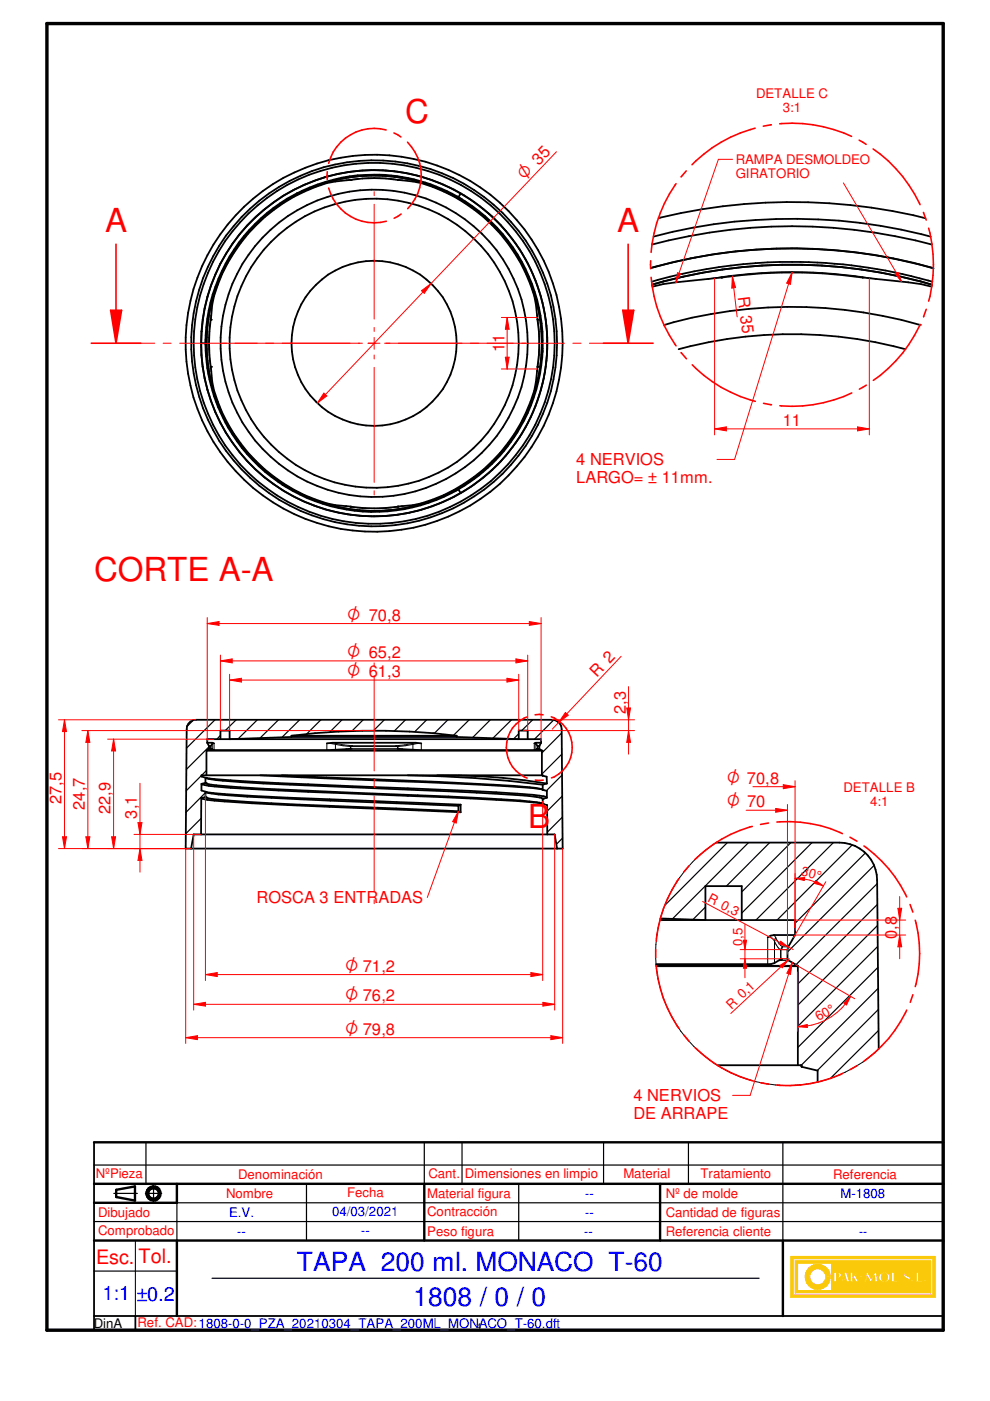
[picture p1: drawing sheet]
<svg xmlns="http://www.w3.org/2000/svg" width="210mm" height="297mm" viewBox="0 0 210 297" stroke-linecap="round" stroke-linejoin="round" font-family="sans-serif">
<path d="M9.9 5h190.1v277h-190.1z" fill="none" stroke="#000" stroke-width=".72"/>
<g fill="none" stroke="#000" stroke-width=".51">
<path d="M19.9 255h17.6M19.9 251h180.1M24.6 252.3v1.5M28.6 251.5v3.1M140 251v12M19.9 263h180.1M166 263v16"/>
<circle cx="32.5" cy="253" r="1.5"/>
<circle cx="32.6" cy="253" r="1.14"/>
</g>
<path d="M19.9 242.2v39.8h180.1v-39.8M19.9 279h180.1M28.7 279v3" fill="none" stroke="#000" stroke-width=".38"/>
<g fill="none" stroke="#000" stroke-width=".25">
<path d="M19.9 247h180.1M19.9 259h180.1M24.1 253h5M30.8 253h3.5M30.9 242.2v8.8M32.6 251.3v3.5M37.5 255v8M65 251v12M98 242.2v8.8M110 251v12M128 242.2v8.8M146 242.2v8.8"/>
<path d="M166 242.2v20.8M19.9 269.5h17.6M45 271h116"/>
</g>
<g fill="#faca0a">
<path d="M167.7 266.4v8.6h30.5v-8.6zM168.1 266.9h29.7v7.7h-29.7z" fill-rule="evenodd"/>
<path d="M168.6 267.3v6.8h28.7v-6.8zM193.1 271.5a.3 .3 0 0 1 .6 0 .3 .3 0 0 1-.6 0zM194.2 269.7h.6v1.9h.8v.2h-1.4zM195.9 271.4l.4-.1v.4l-.3 .1zM169.1 267.8h7.2v5.8h-7.2zM176.8 269.7h.8a.61 .61 0 0 1 .8 .5 .61 .61 0 0 1-.6 .7h-.4v.9h-.6zM179 269.7h.5l.6 2.1h-.6l-.1-.4h-.6l-.2 .4h-.2zM180.3 269.7h.5v.9l.8-.9h.3l-.5 .7 .7 1.4h-.7l-.5-.9-.1 .9h-.5zM182.2 270.6h.8v.2h-.8zM183.7 269.7h.3l.7 1.4 .8-1.4h.3l.3 2.1h-.6l-.1-1.2-.7 1.2h-.2l-.6-1.2-.2 1.2h-.4zM186.4 270.2a1.19 1.19 0 0 1 1.7-.4 1.19 1.19 0 0 1 .3 1.7 1.2 1.2 0 0 1-1.5 .2 1.2 1.2 0 0 1-.5-1.5zM189 269.7h.6v1.9h.8v.2h-1.4zM191.6 270a.73 .73 0 0 1 .8-.3 .73 .73 0 0 1 .6 .6l-.3 .1a.35 .35 0 0 0-.3-.5 .35 .35 0 0 0-.4 .4l.3 .1a.74 .74 0 0 1 .6 1.1 .74 .74 0 0 1-1.2 .1l-.1-.5h.2v.3a.35 .35 0 0 0 .5 .2 .35 .35 0 0 0 .1-.5 .88 .88 0 0 1-.8-1.1z" fill-rule="evenodd"/>
</g>
<g fill="none" stroke="#faca0a" stroke-width=".25">
<path d="M176.8 269.7h.8a.63 .63 0 0 1 .7 .3 .63 .63 0 0 1 0 .8l-.9 .1v.9h-.6zM179 269.7h.5l.6 2.1h-.6l-.1-.4h-.6l-.2 .4h-.2zM180.3 269.7h.5v.9l.8-.9h.3l-.5 .7 .7 1.4h-.7l-.5-.9-.1 .9h-.5zM183.7 269.7h.3l.7 1.4 .8-1.4h.3l.3 2.1h-.6l-.1-1.2-.7 1.2h-.2l-.6-1.2-.2 1.2h-.4zM186.4 270.2a1.19 1.19 0 0 1 1.7-.4 1.19 1.19 0 0 1 .3 1.7 1.2 1.2 0 0 1-1.5 .2 1.2 1.2 0 0 1-.5-1.5zM191.8 271.3h.1M192.2 271.7l-.4-.3v-.3h-.2a.73 .73 0 0 0 .4 .7 .73 .73 0 0 0 .8-.1M192.2 271.7h.1M192.2 269.7l-.4 .2-.2 .4a1.24 1.24 0 0 0 .9 1l.1 .1M192.3 269.7h.1M192.3 269.7l.6 .3 .1 .3-.3 .1a.35 .35 0 0 0-.3-.5 .35 .35 0 0 0-.4 .4l1 .6-.2 .8M192.3 270.4h.1"/>
<path d="M192.6 271.4h.1M192.6 271.4l-.4 .3M192.8 271.7h.1"/>
</g>
<path d="M171.3 269.1a2.65 2.65 0 0 1 2.9-.9 2.65 2.65 0 0 1 1.8 2.4h-.9a1.75 1.75 0 0 0-2.6-1.4 1.75 1.75 0 0 0 0 3 1.75 1.75 0 0 0 2.6-1.4h.9a2.66 2.66 0 0 1-3.6 2.4 2.66 2.66 0 0 1-1.1-4.1z" fill-rule="evenodd" fill="#faca0a"/>
<path d="M171.5 268.9a2.65 2.65 0 0 1 2.8-.7 2.65 2.65 0 0 1 1.7 2.4h-.9a1.74 1.74 0 0 0-2.6-1.4 1.74 1.74 0 0 0 0 3 1.74 1.74 0 0 0 2.6-1.4h.9a2.65 2.65 0 0 1-3.7 2.3 2.65 2.65 0 0 1-.8-4.2z" fill="none" stroke="#faca0a" stroke-width=".25"/>
<path d="M177.4 270l.4 .2v.4l-.3 .2h-.1z" fill-rule="evenodd" fill="#faca0a"/>
<path d="M177.4 270l.4 .2v.4l-.3 .2h-.1z" fill="none" stroke="#faca0a" stroke-width=".25"/>
<path d="M179.1 270.3l.2 .8h-.5z" fill="#faca0a"/>
<path d="M179.1 270.3l.2 .8h-.5z" fill="none" stroke="#faca0a" stroke-width=".25"/>
<path d="M187.1 270.2a.65 .65 0 0 1 .8-.1 .65 .65 0 0 1 .3 .7 .68 .68 0 0 1-.7 .9 .68 .68 0 0 1-.6-.9z" fill-rule="evenodd" fill="#faca0a"/>
<g fill="none" stroke="#faca0a" stroke-width=".25">
<path d="M167.7 266.4h30.5v8.6h-30.5zM168.1 266.9h29.7v7.7h-29.7zM168.6 267.3h28.7v6.8h-28.7zM169.1 267.8h7.2v5.8h-7.2zM182.2 270.6h.8v.2h-.8zM187.2 270l.3-.1a.9 .9 0 0 1 .6 .9 .9 .9 0 0 1-.6 .9 .96 .96 0 0 1-.3-1.7zM189 269.7h.6v1.9h.8v.2h-1.4zM194.2 269.7h.6v1.9h.8v.2h-1.4zM195.9 271.4l.4-.1v.4l-.3 .1z"/>
<circle cx="193.4" cy="271.5" r=".27"/>
</g>
<path d="M19.9 242.2h180.1M24.6 253.8l4 .8M28.6 251.5l-4 .8M37.5 251v4M90 251v12M37.5 263v16" fill="none" stroke="#000" stroke-width=".51"/>
<path d="M37.5 255h162.5M90 242.2v8.8" fill="none" stroke="#000" stroke-width=".25"/>
<path d="M73.4 38.2a36.5 36.5 0 0 1 11.9 0M44.8 66.8a33.5 33.5 0 0 0 0 11.9M113.9 66.8a36.5 36.5 0 0 1 0 11.9M73.4 107.3a33.5 33.5 0 0 0 11.9 0M28.7 263v16" fill="none" stroke="#000" stroke-width=".21"/>
<g fill="none" stroke="#000" stroke-width=".38">
<path d="M69.4 37.4a36.2 36.2 0 0 0-15.3 8.8M71.3 37a36.4 36.4 0 0 1 26.4 4M46.7 55.9a36.2 36.2 0 0 0-3.7 11.9M50.8 49.6a36.2 36.2 0 0 0-5.2 8.7M52.5 47.7l-1.8 2.1-2.8 4.1M56.2 44.3l-1.9 1.6-2 2M57.9 43a36.7 36.7 0 0 1 58.1 28.6 36.7 36.7 0 0 1-56.1 32.3M63.2 40.9l-.4 .2M97.7 41a36.6 36.6 0 0 1 0 63.5M97.7 41l-.5 .8M109.6 54.1a35.6 35.6 0 0 0-53.4-8.3 35.6 35.6 0 0 0 0 54 35.6 35.6 0 0 0 53.4-8.4M109.6 54.1l2.3 4.4"/>
<path d="M111.9 58.5a35.6 35.6 0 0 1 0 28.6M42.7 72.8h.9a35.8 35.8 0 0 1 54-30.8 35.8 35.8 0 0 1-1.2 62.2M42.7 72.8v2.5M42.7 75.3l.7 5M43 77.7a35.9 35.9 0 0 0 2.7 9.7M43 67.8l-.3 2.5v5M43 67.8l-.3 5M43.6 71.8a35.8 35.8 0 0 0 53.6 32l.5 .7M44.7 60.5l-.7 2.4-1 4.9M115.1 74.3l-.1 .5M44 82.6a35 35 0 0 0 5.4 11.3M46.7 89.5a36.3 36.3 0 0 0 11.5 13.2"/>
<path d="M50.7 95.7a36.6 36.6 0 0 0 18.7 12.4M111.9 87.1l-2.3 4.3M59.8 102.7l.3 .2M74.3 107.4a29.1 29.1 0 0 1-16.2-6.3 34.4 34.4 0 0 1-13.1-20.1 46.4 46.4 0 0 1-.3-13.2 29.1 29.1 0 0 1 6.3-16.2 35.6 35.6 0 0 1 18.3-12.8l4.1-.6a37.9 37.9 0 0 1 11.9 0 29 29 0 0 1 15.2 6.2 34.4 34.4 0 0 1 13.1 20.2l.3 2.2a37.9 37.9 0 0 1 0 11.9 28.3 28.3 0 0 1-4.8 13.2 35 35 0 0 1-21.6 15.2l-3.2 .3M74.3 107.4a37 37 0 0 0 10 0M97.7 104.5a36.4 36.4 0 0 1-26.4 4.1"/>
<circle cx="79.3" cy="72.8" r="17.5"/>
<circle cx="79.3" cy="72.8" r="32.6"/>
<circle cx="79.3" cy="72.8" r="40"/>
<circle cx="79.3" cy="72.8" r="38.3"/>
<circle cx="79.3" cy="72.8" r="38.8"/>
<circle cx="79.3" cy="72.8" r="30.7"/>
</g>
<g fill="#000">
<circle cx="74.3" cy="38.1" r=".19"/>
<circle cx="84.3" cy="38.1" r=".19"/>
<circle cx="44.7" cy="67.8" r=".19"/>
<circle cx="44.7" cy="77.8" r=".19"/>
<circle cx="114" cy="77.8" r=".19"/>
<circle cx="114" cy="67.8" r=".19"/>
<circle cx="74.3" cy="107.4" r=".19"/>
<circle cx="84.3" cy="107.4" r=".19"/>
</g>
<path d="M24.6 72.8h8.2M34.6 72.8h1.7M38.1 72.8h16.4M56.3 72.8h1.7M59.8 72.8h16.4M78 72.8h1.7M81.5 72.8h16.5M99.7 72.8h1.8M103.3 72.8h16.4M121.5 72.8h1.7M125 72.8h8.2" fill="none" stroke="#f00" stroke-width=".21"/>
<path d="M24.6 51.8v21h5.2M127.9 72.8h5.3" fill="none" stroke="#f00" stroke-width=".34"/>
<path d="M23.5 65.8h2.3l-1.2 7z" fill="#f00"/>
<path d="M133.2 51.8v21M23.5 65.8h2.3l-1.2 7z" fill="none" stroke="#f00" stroke-width=".34"/>
<path d="M132 65.8h2.4l-1.2 7z" fill="#f00"/>
<path d="M19.3 72.8h5.3M132 65.8h2.4l-1.2 7zM133.2 72.8h5.3" fill="none" stroke="#f00" stroke-width=".34"/>
<g fill="none" stroke="#000" stroke-width=".25">
<path d="M41 152.7l-1.3 1.3M44.3 158.3l-4.8 4.9M45.6 152.6l-6.1 6M46.7 155.9l-.7 .8M50.1 152.6l-2.3 2.3M54.6 152.6l-4.1 4M59.1 152.6l-3.9 3.9M63.5 152.6l-3.7 3.7M68 152.6l-3 3.1M72.5 152.6l-2.6 2.6M77 152.6l-2.4 2.4M81.5 152.6l-2.3 2.3"/>
<path d="M86 152.6l-2.4 2.4M90.5 152.6l-2.6 2.6M95 152.6l-2.9 2.9M99.5 152.6l-3.4 3.3M104 152.6l-3.8 3.8M108.5 152.6l-4 3.9M110 155.6l-1.1 1.1M112.9 152.6l-2.3 2.3M117.4 152.7l-4.1 4M119.1 155.4l-4.2 4.2M119.1 159.9l-4.2 4.2M42.7 173.5l-3.3 3.3"/>
<path d="M42.7 164.4l-3.2 3.3M43.6 168.1l-4.2 4.2M43.8 163.4l-1 1M119.2 164.3l-3.4 3.4M119.2 168.8l-3.2 3.2M119.3 173.2l-3.3 3.2M119.3 177.7l-1.3 1.3"/>
</g>
<g fill="#000">
<circle cx="43.8" cy="159.1" r=".19"/>
<circle cx="44.7" cy="158.7" r=".19"/>
<circle cx="44.7" cy="158.8" r=".19"/>
<circle cx="44.8" cy="158.8" r=".19"/>
<circle cx="74.3" cy="158.7" r=".19"/>
<circle cx="84.3" cy="158.7" r=".19"/>
<circle cx="113.9" cy="158.8" r=".19"/>
<circle cx="114" cy="158.8" r=".19"/>
<circle cx="114" cy="158.7" r=".19"/>
<circle cx="114.9" cy="159.2" r=".19"/>
<circle cx="42.8" cy="166.2" r=".19"/>
<circle cx="43.6" cy="166" r=".19"/>
<circle cx="43.6" cy="164.9" r=".19"/>
<circle cx="43.6" cy="169" r=".19"/>
<circle cx="43.6" cy="167.9" r=".19"/>
<circle cx="43.6" cy="169.1" r=".19"/>
<circle cx="43.6" cy="166.1" r=".19"/>
<circle cx="43.6" cy="165" r=".19"/>
<circle cx="115.1" cy="167.5" r=".19"/>
<circle cx="115.1" cy="169.4" r=".19"/>
<circle cx="115.1" cy="170.5" r=".19"/>
<circle cx="115.1" cy="170.4" r=".19"/>
<circle cx="115.1" cy="169.3" r=".19"/>
</g>
<g fill="none" stroke="#000" stroke-width=".38">
<path d="M40.4 153l.5-.3 .7-.1h75.5a2.03 2.03 0 0 1 2 2l.2 25.3h-79.9l.2-25.3 .1-.6zM43.8 159.2v5.2M43.9 157.5l1.5 .1M43.9 157.5a1.41 1.41 0 0 1 .4 1.3l-.5 .3h71.1l-.5-.3a1.41 1.41 0 0 1 .3-1.3M43.9 157.5v-.8h70.8v.8M61.8 156.3h35M61.8 156h35M61.8 156.3l-13.1 .4v-1.8h-2v1.8M61.8 156v.3M61.8 156a142.4 142.4 0 0 1 35 0M69.3 157.6l1.2-.1h17.6l1.2 .1M74.3 158.7l-5 .3h-23.9l-.6-.2"/>
<path d="M84.3 158.7l5 .3h24l.6-.2M96.8 156.3l13.2 .4v-1.8h1.9v1.8M96.8 156v.3M114.7 157.5l-1.4 .1M114.9 159.2v5.2M40.5 179.9l.6-3h76.5l.5 3M42.7 169.2a4.7 4.7 0 0 0 2.8 .6l2.1 .1a1651.9 1651.9 0 0 0 50.1 2.3M42.7 169.2l-.1 7.7M42.8 166.2l.1 .1a25.8 25.8 0 0 0 6 .7l16.4 .9a1237.8 1237.8 0 0 1 48.8 2.3l.8 .1M43.6 167.9a181.8 181.8 0 0 0 17.4 1.2l36.7 1.5M43.6 167.9l1.2 .3a179 179 0 0 0 18.8 1.3l33.6 1.4M43.6 169.1a16 16 0 0 0 4.7 .6 793.4 793.4 0 0 0 35.7 1.7l13.2 .6"/>
<path d="M43.6 166.1l1.2 .3 2.4 .2a1609.8 1609.8 0 0 0 53.9 2.6l9.2 .5a17.4 17.4 0 0 1 4.7 .7M55.2 164.4l43.9 1.8 11 .7 4.8 .4M59.8 164.4l19.5 .8a561.8 561.8 0 0 1 34.2 1.8l1.4 .3M86.4 164.4a254.7 254.7 0 0 1 28.7 2M92.7 164.4a135.3 135.3 0 0 1 23.3 1.7M97.2 170.9v1.1M97.2 172l.5 .2M97.7 170.6v1.6M97.7 170.6l-.5 .3M114.9 167.3l.1 .1M115 164.4l.1 .1M115.1 164.5l-72.4-.1v.2l.9 .3v1.1l-.9 .2v1.4l.9 .3v1.1l-.9 .2"/>
<path d="M115.1 166.4v1.1l.9 .2v1.4M115.1 164.5l.8 .2 .1 1.4M116 169.1l-.7-.3a228.2 228.2 0 0 0-22-1.4 1625 1625 0 0 1-47.8-2.2l-1.9-.3 3.6 .6a1336.6 1336.6 0 0 0 47.9 2.3l15.2 .8 3.5 .4 1.2 .3M116 169.1l-.9 .3v1.1l.9 .2v6.2M116 166.1l-.9 .3"/>
</g>
<g fill="none" stroke="#000" stroke-width=".21">
<path d="M43.8 159.2h71.1M44.3 158.8h.5M44.3 158.1h.3M44.6 158.1v.2h-.3M44.6 158.1l.1 .2M44.7 158.3v.4h-.4M45 157.6l-.4 .5M45 157.6v.2M45 157.8l.4-.2v1.4M45 157.8l-.3 .5M45 157.8v1.2M45 157.5v.1"/>
<path d="M70.5 157.5l.7 .1M71.1 157.8l3.2 .5v.4h10v-.4l3.2-.5M71.1 157.8l-1.8-.2v1.4M71.1 157.8v1.2M71.2 157.6l3.5 .5M71.2 157.6l-.1 .2M73.4 158.8h11.9M74.4 158.2h.1M74.5 158.3h9.7M74.7 158.1v.2M74.7 158.1h9.2M74.7 158.1l-.2 .1"/>
<path d="M83.9 158.1v.2M83.9 158.1l.3 .1M87.5 157.6l-3.6 .5M87.5 157.6v.2M87.5 157.8l1.8-.2v1.4M87.5 157.8v1.2M88.1 157.5l-.6 .1M113.6 157.8l-.3-.2v1.4M113.6 157.5l.1 .1M113.6 157.8l.4 .5M113.6 157.8v1.2M113.7 157.6l.3 .5"/>
<path d="M113.7 157.6l-.1 .2M113.9 158.8h.5M114 158.3v.4h.3M114 158.1v.2h.3M114 158.1h.4M114 158.1v.2"/>
</g>
<g fill="none" stroke="#f00" stroke-width=".21">
<path d="M79.3 40.6v.9M79.3 43.3v24.3M47.2 72.8h.8M49.8 72.8h24.4M76 72.8h.8M78.1 72.8h2.5M79.3 69.4v.9M79.3 71.5v2.5M79.3 75.3v.8M79.3 77.9v24.4M81.8 72.8h.9M84.5 72.8h24.3"/>
<path d="M110.6 72.8h.9M79.3 104.1v.8M79.3 140.5v.9M79.3 143.2v20.2M39.4 179.9v41.3M79.3 165.2v1.8M79.3 168.7v20.3M119.3 179.9v41.3M79.3 190.8v.8M39.4 220l2.5-.4v.8z"/>
</g>
<path d="M39.4 220l2.5-.4v.8z" fill="#f00"/>
<path d="M116.8 219.6l2.5 .4-2.5 .4z" fill="none" stroke="#f00" stroke-width=".21"/>
<path d="M116.8 219.6l2.5 .4-2.5 .4z" fill="#f00"/>
<path d="M41.1 176.9v37.3M117.6 176.9v37.3M41.1 212.9l2.5-.4v.8zM39.4 220h79.9" fill="none" stroke="#f00" stroke-width=".21"/>
<path d="M41.1 212.9l2.5-.4v.8z" fill="#f00"/>
<path d="M115.1 212.5l2.5 .4-2.5 .4z" fill="none" stroke="#f00" stroke-width=".21"/>
<path d="M115.1 212.5l2.5 .4-2.5 .4z" fill="#f00"/>
<path d="M43.6 168.4v39.5M115.1 169.9v38M41.1 212.9h76.5M43.6 206.6l2.5-.4v.9z" fill="none" stroke="#f00" stroke-width=".21"/>
<path d="M43.6 206.6l2.5-.4v.9z" fill="#f00"/>
<path d="M112.6 206.2l2.5 .4-2.5 .5z" fill="none" stroke="#f00" stroke-width=".21"/>
<path d="M112.6 206.2l2.5 .4-2.5 .5z" fill="#f00"/>
<path d="M12.4 152.6h29.2M13.7 152.6l.4 2.5h-.8zM12.4 179.9h28.1M43.6 206.6h71.5" fill="none" stroke="#f00" stroke-width=".21"/>
<path d="M13.7 152.6l.4 2.5h-.8z" fill="#f00"/>
<path d="M13.3 177.4h.8l-.4 2.5z" fill="none" stroke="#f00" stroke-width=".21"/>
<path d="M13.3 177.4h.8l-.4 2.5z" fill="#f00"/>
<path d="M13.7 152.6v27.3M17.4 154.9h61.9M17.4 179.9h23.1M18.2 177.4h.8l-.4 2.5z" fill="none" stroke="#f00" stroke-width=".21"/>
<path d="M18.2 177.4h.8l-.4 2.5z" fill="#f00"/>
<path d="M18.6 154.9l.4 2.5h-.8z" fill="none" stroke="#f00" stroke-width=".21"/>
<path d="M18.6 154.9l.4 2.5h-.8z" fill="#f00"/>
<path d="M18.6 154.9v25M28.4 179.9h12.1M28.4 176.9h14.2M29.7 179.9l.4 2.5h-.8z" fill="none" stroke="#f00" stroke-width=".21"/>
<path d="M29.7 179.9l.4 2.5h-.8z" fill="#f00"/>
<path d="M29.3 174.4h.8l-.4 2.5z" fill="none" stroke="#f00" stroke-width=".21"/>
<path d="M29.3 174.4h.8l-.4 2.5z" fill="#f00"/>
<path d="M22.8 156.7h22.5M22.8 179.9h17.7M23.7 177.4h.8l-.4 2.5zM29.7 166.1v18.8" fill="none" stroke="#f00" stroke-width=".21"/>
<path d="M23.7 177.4h.8l-.4 2.5z" fill="#f00"/>
<path d="M24.1 156.7l.4 2.5h-.8z" fill="none" stroke="#f00" stroke-width=".21"/>
<path d="M24.1 156.7l.4 2.5h-.8z" fill="#f00"/>
<path d="M131.7 139.1l-14.6 15.5M24.1 156.7v23.2M119.9 151l.6 .6-2.1 1.6z" fill="none" stroke="#f00" stroke-width=".21"/>
<path d="M119.9 151l.6 .6-2.1 1.6z" fill="#f00"/>
<path d="M111 154.9h23.5M117.1 152.6h17.4M132.9 150.1h.8l-.4 2.5z" fill="none" stroke="#f00" stroke-width=".21"/>
<path d="M132.9 150.1h.8l-.4 2.5z" fill="#f00"/>
<path d="M133.3 154.9l.4 2.5h-.8z" fill="none" stroke="#f00" stroke-width=".21"/>
<path d="M133.3 154.9l.4 2.5h-.8z" fill="#f00"/>
<path d="M133.3 145.6v14.3M97.2 172l-6.6 18.3" fill="none" stroke="#f00" stroke-width=".21"/>
<path d="M97.2 172l-.5 2.5-.7-.3z" fill="#f00"/>
<path d="M48.7 143v11.9M48.7 144.2l2.5-.4v.8zM110 143v11.9M97.2 172l-.5 2.5-.7-.3z" fill="none" stroke="#f00" stroke-width=".21"/>
<path d="M48.7 144.2l2.5-.4v.8z" fill="#f00"/>
<path d="M107.5 143.8l2.5 .4-2.5 .4z" fill="none" stroke="#f00" stroke-width=".21"/>
<path d="M107.5 143.8l2.5 .4-2.5 .4z" fill="#f00"/>
<path d="M46.7 138.9v16M111.9 138.9v16M46.7 140.1l2.5-.4v.8zM48.7 144.2h61.3" fill="none" stroke="#f00" stroke-width=".21"/>
<path d="M46.7 140.1l2.5-.4v.8z" fill="#f00"/>
<path d="M109.4 139.7l2.5 .4-2.5 .4z" fill="none" stroke="#f00" stroke-width=".21"/>
<path d="M109.4 139.7l2.5 .4-2.5 .4z" fill="#f00"/>
<path d="M118 32.2l-50.7 53.3M68.7 83.4l.6 .5-2 1.6zM46.7 140.1h65.2" fill="none" stroke="#f00" stroke-width=".21"/>
<path d="M68.7 83.4l.6 .5-2 1.6z" fill="#f00"/>
<path d="M89.4 61.6l2-1.5-1.4 2.1z" fill="none" stroke="#f00" stroke-width=".21"/>
<path d="M89.4 61.6l2-1.5-1.4 2.1z" fill="#f00"/>
<path d="M43.9 130.9v26.2M43.9 132.2l2.5-.4v.8zM114.7 130.9v26.2" fill="none" stroke="#f00" stroke-width=".21"/>
<path d="M43.9 132.2l2.5-.4v.8z" fill="#f00"/>
<path d="M112.2 131.8l2.5 .4-2.5 .4z" fill="none" stroke="#f00" stroke-width=".21"/>
<path d="M112.2 131.8l2.5 .4-2.5 .4z" fill="#f00"/>
<path d="M43.9 132.2h70.8M164.5 171.4l2.5 .4-2.5 .4zM167 170.6v31.7" fill="none" stroke="#f00" stroke-width=".21"/>
<g fill="none" stroke="#f00" stroke-width=".34">
<path d="M111.7 152a7 7 0 0 0-4.3 6.5 7 7 0 0 0 4.4 6.5M113.5 151.6h1.6M116.9 152a7 7 0 0 1 4.4 6.4 7 7 0 0 1-4.4 6.5M113.5 165.4h1.7M159.5 175.2a27.7 27.7 0 0 0-12.2 7M162.9 174.5l-1.7 .3M164.7 174.3a27.9 27.9 0 0 1 13.9 2.4M180.2 177.5l1.5 .8M183.2 179.4a27.5 27.5 0 0 1 9 10.8M143.9 186.3a27.3 27.3 0 0 0-4.8 13.3M146.1 183.6l-1.1 1.3M193 191.8l.5 1.6"/>
<path d="M194.1 195.1a27 27 0 0 1 0 14.1M139 201.3v1.7M139.1 204.8a26.8 26.8 0 0 0 4.9 13.3M145 219.5l1.1 1.3M192.2 214.2a27.1 27.1 0 0 1-9 10.8M193.5 210.9l-.5 1.6M147.4 222.1a28.2 28.2 0 0 0 12.2 7.1M161.3 229.6l1.7 .3M178.6 227.6a26.9 26.9 0 0 1-13.8 2.4M181.7 225.9l-1.4 .9"/>
</g>
<g fill="none" stroke="#000" stroke-width=".25">
<path d="M154.2 178.6l-13.2 13.3M158.7 178.6l-16.1 16.2M163.2 178.6l-9.2 9.3M167.7 178.6l-10.4 10.5M172.2 178.6l-14.9 15M176.7 178.6l-16.4 16.5M180.7 179.2l-15.9 15.9M149.6 192.3l-2.7 2.7M183.5 180.8l-14.9 14.9M185.3 183.5l-18.3 18.3M186 187.3l-17.3 17.3M186 191.8l-16.8 16.8"/>
<path d="M186.1 196.2l-16.9 16.9M186.1 200.7l-16.9 16.9M186.1 205.1l-16.9 17M186.2 209.5l-16.3 16.3M186.2 214l-12.9 13M186.3 218.5l-10.2 10.1"/>
</g>
<path d="M151.8 178.6h26.2a8 8 0 0 1 8 8l.3 35.8M139.9 195.1h28.7v3.1M140 194.7l9.6 .4v-7.2h7.7v7.2M168.6 198.2h-4.5l-.7 .2-.6 .3M168.6 198.2l-1.5 2.5-.1 .6v2l.2 .3 2 1.2M139.1 204.8h30.1M165.4 203.5l-.1 .1a4 4 0 0 1-2.5 .8h-23.7M169.2 204.8v21M152.1 225.8h17.9v.4M169.8 225.8l.2 .4M170 226.2l3.4 .8v2.4" fill="none" stroke="#000" stroke-width=".38"/>
<g fill="none" stroke="#000" stroke-width=".21">
<path d="M151.8 178.6a28 28 0 0 0-6.8 40.9 28 28 0 0 0 41.3 2.9M164.1 198.2l.4 .6M164.2 199.6a1.3 1.3 0 0 0-1.4-.9v5.7M164.2 199.6l.8 1.3 .5 .6M164.2 199.6v4.6M164.5 198.8a4 4 0 0 0 1.4 1.9M164.5 198.8l-.3 .8M139.1 204.9h30.1M165.1 203.6h2.1M165.6 201.4v1.9h1.4M165.9 200.7l-.2 .6h1.3M165.9 200.7l-.4 .7v1.9"/>
<path d="M165.9 200.7h1.2"/>
</g>
<g fill="#000">
<circle cx="165.4" cy="203.5" r=".19"/>
<circle cx="165.5" cy="203.4" r=".19"/>
<circle cx="165.5" cy="203.5" r=".19"/>
<circle cx="165.5" cy="203.3" r=".19"/>
<circle cx="165.6" cy="203.3" r=".19"/>
</g>
<path d="M164.5 171.4l2.5 .4-2.5 .4z" fill="#f00"/>
<path d="M158.2 171.8h8.8M166.1 166.4l2.5 .4-2.5 .4zM168.6 165.5v31.2" fill="none" stroke="#f00" stroke-width=".21"/>
<path d="M166.1 166.4l2.5 .4-2.5 .4z" fill="#f00"/>
<path d="M159.6 166.8h9M168.6 195.1h23.4M168.6 198.2h23.4M190.4 192.6h.8l-.4 2.5z" fill="none" stroke="#f00" stroke-width=".21"/>
<path d="M190.4 192.6h.8l-.4 2.5z" fill="#f00"/>
<path d="M190.8 198.2l.4 2.5h-.8z" fill="none" stroke="#f00" stroke-width=".21"/>
<path d="M190.8 198.2l.4 2.5h-.8z" fill="#f00"/>
<path d="M190.8 190.1v13.2M168 204.1l-9 28.1" fill="none" stroke="#f00" stroke-width=".21"/>
<path d="M168 204.1l-.4 2.5-.8-.3z" fill="#f00"/>
<path d="M155.3 58.5l1 8.7M155.3 58.5l.7 2.5-.8 .1zM168 204.1l-.4 2.5-.8-.3zM155.3 232.2h3.7" fill="none" stroke="#f00" stroke-width=".21"/>
<g fill="none" stroke="#f00" stroke-width=".34">
<path d="M69.4 36.4v1.7M69.7 39.9a10 10 0 0 0 12.2 7M81.9 27.6a10 10 0 0 0-12.2 7M83.5 28.2l1.5 .8M86.4 30.1a10 10 0 0 1 0 14.1M143.3 38.9a29.7 29.7 0 0 0-5.3 14.6M145.5 36.2l-1.1 1.3M160.1 27.2a29.2 29.2 0 0 0-13.4 7.7M163.5 26.5l-1.7 .3M165.3 26.2a29.9 29.9 0 0 1 15.3 2.7M182.2 29.7l1.4 .9M185.1 31.6a29.2 29.2 0 0 1 10 11.8"/>
<path d="M85 45.4l-1.4 .9M138 55.3v1.7M138 58.8a29.8 29.8 0 0 0 5.3 14.5M195.8 45l.6 1.7M196.9 48.4a29.9 29.9 0 0 1 0 15.4M144.4 74.8l1.1 1.3M146.8 77.3a28.6 28.6 0 0 0 13.3 7.8M195.1 68.8a29.1 29.1 0 0 1-9.9 11.8M196.4 65.6l-.6 1.6M161.9 85.5l1.7 .3M180.6 83.3a29.5 29.5 0 0 1-15.2 2.7M183.7 81.7l-1.5 .8"/>
</g>
<path d="M138 56.8a109.7 109.7 0 0 1 59.9 .1 109.3 109.3 0 0 0-59.9 0M138.2 59.7a107.4 107.4 0 0 1 59.5 0M138.2 51.9a115.2 115.2 0 0 1 59.4 0M138.6 50.2a116.3 116.3 0 0 1 58.7 0M139.6 46.2a119.1 119.1 0 0 1 56.6 .1M144.8 58.7a105.8 105.8 0 0 1 46.3 0M152.9 58.8l-9.6 1.1-2.7 .3-2.3 .6M153 58.8a104.9 104.9 0 0 1 30 0l9.6 1.1 2.7 .3 2.3 .6M191.1 58.7l6.5 1.7zM138.2 60.4l6.6-1.7zM143.9 74a92 92 0 0 1 48.1 0M195 68.9a97.7 97.7 0 0 0-54.2 0" fill="none" stroke="#000" stroke-width=".38"/>
<g fill="#000">
<circle cx="152.9" cy="58.8" r=".19"/>
<circle cx="153" cy="58.8" r=".19"/>
<circle cx="195" cy="68.9" r=".19"/>
</g>
<path d="M150.2 59.1a104.5 104.5 0 0 1 35.5 0" fill="none" stroke="#000" stroke-width=".21"/>
<path d="M155.3 58.5l.7 2.5-.8 .1z" fill="#f00"/>
<path d="M151.5 59v33.2M184.3 59v33.2M151.5 90.9l2.5-.4v.9z" fill="none" stroke="#f00" stroke-width=".21"/>
<path d="M151.5 90.9l2.5-.4v.9z" fill="#f00"/>
<path d="M181.8 90.5l2.5 .4-2.5 .5z" fill="none" stroke="#f00" stroke-width=".21"/>
<path d="M181.8 90.5l2.5 .4-2.5 .5z" fill="#f00"/>
<path d="M167.9 57.8l-12.2 39.6M151.5 90.9h32.8" fill="none" stroke="#f00" stroke-width=".21"/>
<path d="M167.9 57.8l-.3 2.5-.8-.3z" fill="#f00"/>
<path d="M167.9 57.8l-.3 2.5-.8-.3zM106.3 67.3h7.6M106.3 78.2h7.6M107.5 67.3l.4 2.5h-.8zM152 97.4h3.7" fill="none" stroke="#f00" stroke-width=".21"/>
<path d="M107.5 67.3l.4 2.5h-.8z" fill="#f00"/>
<path d="M107.1 75.7h.8l-.4 2.5z" fill="none" stroke="#f00" stroke-width=".21"/>
<path d="M107.1 75.7h.8l-.4 2.5z" fill="#f00"/>
<path d="M152.3 33.8l-9 26.1M107.5 67.3v10.9" fill="none" stroke="#f00" stroke-width=".21"/>
<path d="M143.6 57.8l.7 .2-1 1.9z" fill="#f00"/>
<path d="M152.3 33.8h3M178.8 38.8l12.3 20.9M143.6 57.8l.7 .2-1 1.9z" fill="none" stroke="#f00" stroke-width=".21"/>
<path d="M189.8 58.1l.6-.3 .7 1.9z" fill="#f00"/>
<path d="M189.8 58.1l.6-.3 .7 1.9zM168.7 204.5l12.5 7.3M169.2 206v12.7M169.2 217.7l2-.5v.6z" fill="none" stroke="#f00" stroke-width=".21"/>
<path d="M169.2 217.7l2-.5v.6z" fill="#f00"/>
<path d="M180.3 211.2l-.8 1.9-.6-.4z" fill="none" stroke="#f00" stroke-width=".21"/>
<path d="M180.3 211.2l-.8 1.9-.6-.4z" fill="#f00"/>
<path d="M168.6 185.2v12.1M172.9 186.7l1.7 1.1-2-.5zM175.1 186.9l-6.8 11.9M180.3 211.2a12.8 12.8 0 0 1-11.1 6.5" fill="none" stroke="#f00" stroke-width=".21"/>
<path d="M172.9 186.7l1.7 1.1-2-.5z" fill="#f00"/>
<path d="M168.6 186.2l2-.1-.1 .6z" fill="none" stroke="#f00" stroke-width=".21"/>
<path d="M168.6 186.2l2-.1-.1 .6z" fill="#f00"/>
<path d="M168.6 186.2a11.2 11.2 0 0 1 6 1.6M165.4 204.7l1.7-1.1-1.2 1.6zM167.4 203.3l-12.5 11.6" fill="none" stroke="#f00" stroke-width=".21"/>
<path d="M165.4 204.7l1.7-1.1-1.2 1.6z" fill="#f00"/>
<path d="M149 191.1l19.2 10.2M165.5 199.6l1.6 1.2-1.9-.6z" fill="none" stroke="#f00" stroke-width=".21"/>
<path d="M165.5 199.6l1.6 1.2-1.9-.6z" fill="#f00"/>
<path d="M156.9 203.3h10.1M156.9 201.3h10.1M157.9 203.3l.4 2h-.7z" fill="none" stroke="#f00" stroke-width=".21"/>
<path d="M157.9 203.3l.4 2h-.7z" fill="#f00"/>
<path d="M157.6 199.3h.7l-.4 2z" fill="none" stroke="#f00" stroke-width=".21"/>
<path d="M157.6 199.3h.7l-.4 2z" fill="#f00"/>
<path d="M157.9 196v11.3" fill="none" stroke="#f00" stroke-width=".21"/>
<g font-size="7" fill="#f00">
<text x="85.9" y="26.2">C</text>
<text x="22.3" y="49.3">A</text>
<text x="130.9" y="49.3">A</text>
<text x="20" y="123.1">CORTE A-A</text>
<text x="112" y="175.5">B</text>
</g>
<g font-size="5.6" fill="#00f">
<text x="62.9" y="269.4">TAPA 200 ml. MONACO T-60</text>
<text x="87.6" y="276.9">1808 / 0 / 0</text>
</g>
<g font-size="4.2" fill="#f00">
<text x="20.4" y="267.9">Esc.</text>
<text x="29.3" y="267.9">Tol.</text>
</g>
<g font-size="4.2" fill="#00f">
<text x="21.8" y="275.7">1:1</text>
<text x="28.9" y="275.8">±0.2</text>
</g>
<g font-size="3.9" fill="#f00">
<text x="111.3" y="38.3" transform="rotate(-46 111.3 38.3)">O 35</text>
<text x="73.6" y="131.6">O 70,8</text>
<text x="73.6" y="143.6">O 61,3</text>
<text x="73.6" y="139.5">O 65,2</text>
<text x="154.1" y="166.2">O 70,8</text>
<text x="154.1" y="171.2">O 70</text>
<text x="73.2" y="206">O 71,2</text>
<text x="73.2" y="212.3">O 76,2</text>
<text x="73.2" y="219.4">O 79,8</text>
</g>
<g font-size="3.5" fill="#f00">
<text x="156.4" y="63" transform="rotate(83 156.4 63)">R 35</text>
<text x="106.9" y="74.7" transform="rotate(-90 106.9 74.7)">11</text>
<text x="165.9" y="90.3">11</text>
<text x="122.2" y="98.6">4 NERVIOS</text>
<text x="122.2" y="102.4">LARGO= ± 11mm.</text>
<text x="126.5" y="143.7" transform="rotate(-47 126.5 143.7)">R 2</text>
<text x="132.7" y="151.3" transform="rotate(-90 132.7 151.3)">2,3</text>
<text x="13" y="170.6" transform="rotate(-90 13 170.6)">27,5</text>
<text x="18" y="171.7" transform="rotate(-90 18 171.7)">24,7</text>
<text x="23.5" y="172.6" transform="rotate(-90 23.5 172.6)">22,9</text>
<text x="29" y="173.6" transform="rotate(-90 29 173.6)">3,1</text>
<text x="54.4" y="191.6">ROSCA 3 ENTRADAS</text>
<text x="190.2" y="199.1" transform="rotate(-90 190.2 199.1)">0,8</text>
<text x="134.3" y="233.5">4 NERVIOS</text>
<text x="134.3" y="237.2">DE ARRAPE</text>
</g>
<g font-size="2.8" fill="#f00">
<text x="160.3" y="20.7">DETALLE C</text>
<text x="166" y="23.7">3:1</text>
<text x="156" y="34.8">RAMPA DESMOLDEO</text>
<text x="156" y="37.8">GIRATORIO</text>
<text x="178.9" y="168">DETALLE B</text>
<text x="184.5" y="171">4:1</text>
<text x="169.8" y="185.6" transform="rotate(15 169.8 185.6)">30°</text>
<text x="149.9" y="191" transform="rotate(28 149.9 191)">R 0,3</text>
<text x="157.4" y="200.6" transform="rotate(-90 157.4 200.6)">0,5</text>
<text x="155.1" y="214" transform="rotate(-43 155.1 214)">R 0,1</text>
<text x="173.5" y="216.6" transform="rotate(-30 173.5 216.6)">60°</text>
<text x="20.3" y="249.7">NºPieza</text>
<text x="50.5" y="250">Denominación</text>
<text x="90.8" y="249.7">Cant.</text>
<text x="98.6" y="249.7">Dimensiones en limpio</text>
<text x="132.2" y="249.7">Material</text>
<text x="148.5" y="249.7">Tratamiento</text>
<text x="176.7" y="250">Referencia</text>
<text x="20.8" y="257.9">Dibujado</text>
<text x="47.9" y="254">Nombre</text>
<text x="73.6" y="253.8">Fecha</text>
<text x="90.6" y="253.9">Material figura</text>
<text x="90.6" y="257.9">Contracción</text>
<text x="141.1" y="254">Nº de molde</text>
<text x="141.1" y="257.9">Cantidad de figuras</text>
<text x="20.8" y="261.9">Comprobado</text>
<text x="90.6" y="262">Peso figura</text>
<text x="141.1" y="262">Referencia cliente</text>
<text x="29.2" y="281.4">Ref. CAD:1808-0-0_PZA_20210304_TAPA_200ML_MONACO_T-60.dft</text>
</g>
<g font-size="2.8" fill="#00f">
<text x="48.6" y="258">E.V.</text>
<text x="70.4" y="257.9">04/03/2021</text>
<text x="124" y="258">--</text>
<text x="124" y="254">--</text>
<text x="178.2" y="254">M-1808</text>
<text x="50.3" y="262">--</text>
<text x="76.5" y="261.9">--</text>
<text x="123.8" y="262">--</text>
<text x="182.1" y="262.1">--</text>
</g>
<text font-size="2.8" x="19.9" y="281.5">DinA</text>
<text font-size="1.7" x="101.1" y="281.7">4</text>
</svg>
